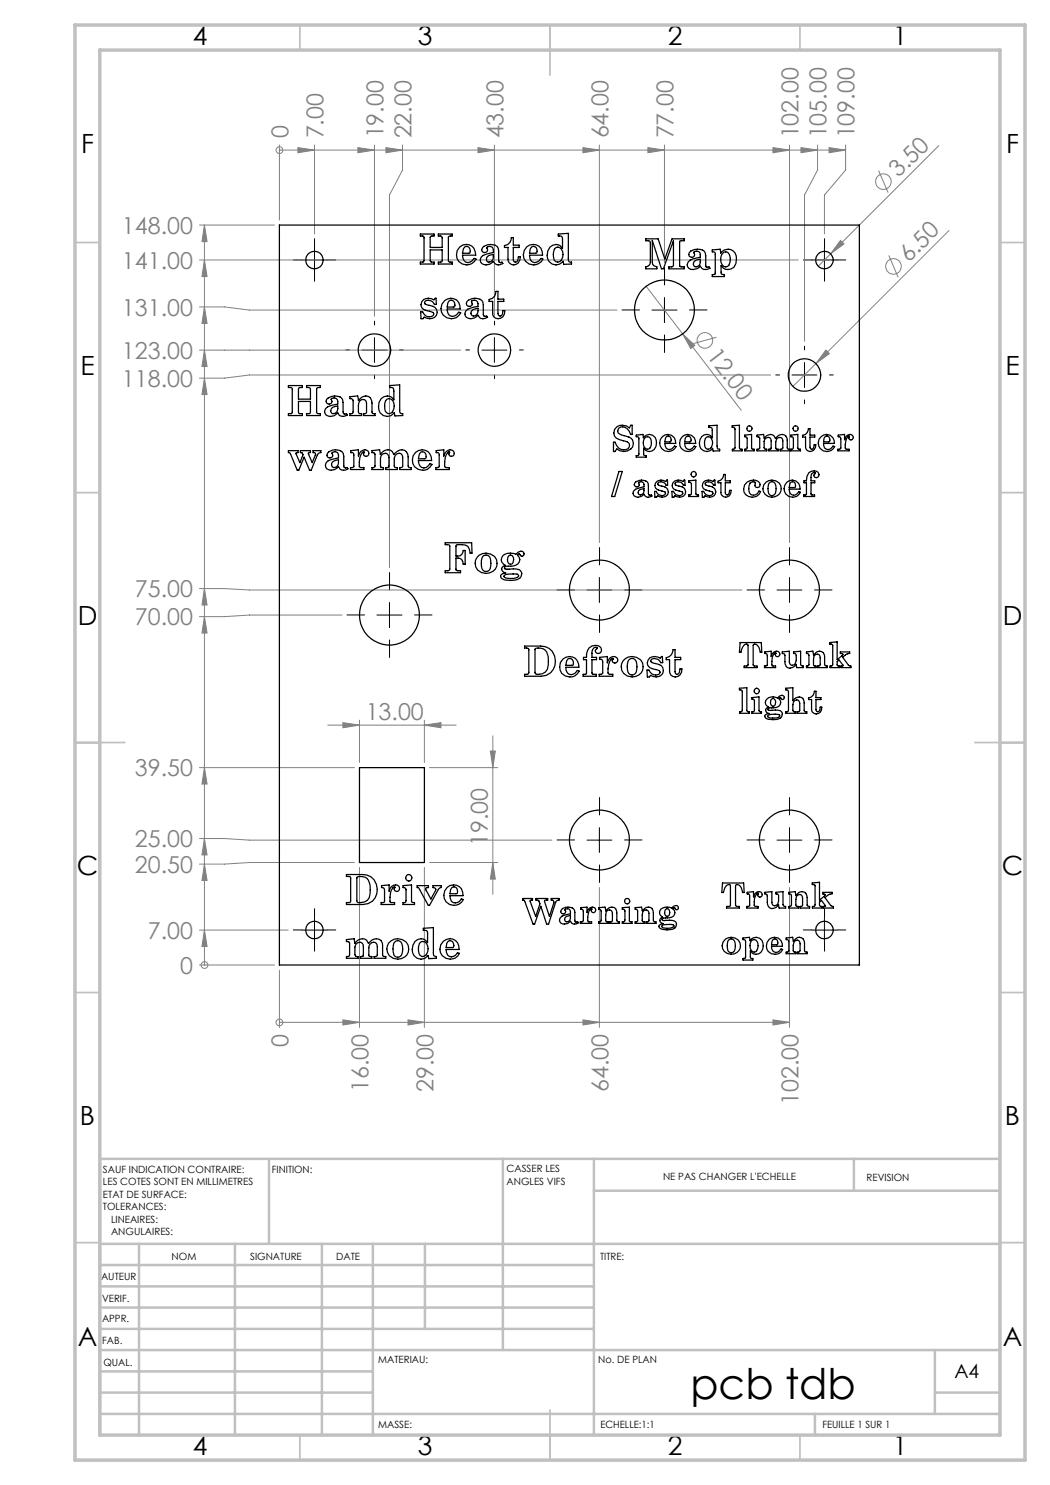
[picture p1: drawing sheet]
<svg xmlns="http://www.w3.org/2000/svg" width="210mm" height="297mm" viewBox="0 0 210 297" stroke-linecap="round" stroke-linejoin="round" font-family="sans-serif">
<g fill="none" stroke="#808080" stroke-width=".2">
<path d="M55.9 30h.1M55.9 29v15M55.9 30h113.2M59.6 29.5l3.3 .5-3.3 .5zM62.9 29v17.8M71.6 29.5l3.3 .5-3.3 .5zM74.9 29v34.2M77.2 29.5l3.3 .5-3.3 .5zM80.5 29v5l-2.6 5v74.5M95.6 29.5l3.3 .5-3.3 .5zM98.9 29v34.2M116.6 29.5l3.3 .5-3.3 .5z"/>
<path d="M119.9 29v79.5M129.6 29.5l3.3 .5-3.3 .5zM132.9 29v23.5M154.6 29.5l3.3 .5-3.3 .5zM157.9 29v79.5M160.2 29.5l3.3 .5-3.3 .5zM163.5 29v5l-2.6 5v29.3M165.8 29.5l3.3 .5-3.3 .5zM169.1 29v5l-4.2 5v7.8M175.7 34.1l1.9 4.4M187.7 29.1l-24 24.1M39.9 52h119.7"/>
<path d="M39.9 45h15M40.9 52l.5 3.3h-1zM40.9 45l.5 3.3h-1zM40.9 45v148M129.2 57.3l19 24.8M168.1 48.1l.7 .7-2.7 2zM177.8 51.1l1.8 4.4M189.8 46.1l-26.6 26.6M39.9 70h52.2M39.9 61.4h5l5 .6h73.5M40.9 75.6l.5 3.3h-1zM40.9 70l.5 3.3h-1z"/>
<path d="M40.9 61.4l.5 3.3h-1zM136.5 66.8l2.5 2.3-.9 .6zM143.3 67.4l-4.6 1.3M154.1 75h-104.2l-5 .6h-5M163.2 72.7l-4.6 4.6M165.2 70l.7 .7-2.7 2zM39.9 117.7h5l5 .3h98.5M40.9 117.7l.5 3.3h-1zM40.9 123.3l.5 3.3h-1zM68.4 123h-18.5l-5 .3h-5M39.9 153.5h31M40.9 153.5l.5 3.3h-1z"/>
<path d="M65.5 145h25.7M68.6 144.5l3.3 .5-3.3 .6zM71.9 144v8.5M84.9 145l3.3-.5v1.1zM84.9 144v8.5M85.9 153.5h13.7M98.1 150.2h1l-.5 3.3zM98.6 147.2v31.7M39.9 167.7h5l5 .3h60.5M40.9 172.8l.5 3.3h-1zM40.9 167.7l.5 3.3h-1zM70.9 172.5h-21l-5 .3h-5"/>
<path d="M71.9 173.5v32M84.9 173.5v32M85.9 172.5h13.7M98.6 172.5l.5 3.3h-1zM119.9 177.5v28M157.9 177.5v28M39.9 193h15M39.9 186h17.7M40.9 186l.5 3.3h-1zM40.9 193h.1M55.9 194v11.5M55.9 204.5h.1"/>
<path d="M55.9 204.5h102M68.6 204l3.3 .5-3.3 .5zM81.6 204l3.3 .5-3.3 .5zM116.6 204l3.3 .5-3.3 .5zM154.6 204l3.3 .5-3.3 .5z"/>
<circle cx="55.9" cy="30" r=".67"/>
<circle cx="176.7" cy="36.3" r="1.56"/>
<circle cx="178.7" cy="53.3" r="1.57"/>
<circle cx="141" cy="68.1" r="1.56"/>
<circle cx="40.9" cy="193" r=".68"/>
<circle cx="55.9" cy="204.5" r=".67"/>
</g>
<g fill="none" stroke="#000" stroke-width=".2" stroke-dasharray="30.5 1.3 1.3 1.3">
<path d="M60.4 52h-1.7M62.9 49.5v-1.8M62.9 54.5v1.7M65.4 52h1.8M132.9 57v-3.5M162.4 52h-1.7M164.9 49.5v-1.8M164.9 54.5v1.7M167.4 52h1.8M69.9 70h-.7M74.9 65v-.8M74.9 75v.7"/>
<path d="M79.9 70h.8M93.9 70h-.7M98.9 65v-.8M98.9 75v.7M103.9 70h.8M127.9 62h-3.5M132.9 67v3.5M137.9 62h3.5M155.9 75h-.7M160.9 70v-.8M160.9 80v.7M165.9 75h.8"/>
<path d="M77.9 118v-3.5M114.9 118h-3.5M119.9 113v-3.5M124.9 118h3.5M152.9 118h-3.5M157.9 113v-3.5M162.9 118h3.5M72.9 123h-3.5M77.9 128v3.5M82.9 123h3.5M119.9 123v3.5M157.9 123v3.5"/>
<path d="M114.9 168h-3.5M119.9 163v-3.5M119.9 173v3.5M124.9 168h3.5M152.9 168h-3.5M157.9 163v-3.5M157.9 173v3.5M162.9 168h3.5M60.4 186h-1.7M62.9 183.5v-1.8M62.9 188.5v1.7M65.4 186h1.8"/>
<path d="M162.4 186h-1.7M164.9 183.5v-1.8M164.9 188.5v1.7M167.4 186h1.8"/>
</g>
<g fill="none" stroke="#000" stroke-width=".2">
<path d="M60.4 52h5M62.9 49.5v5M132.9 59.5v5M162.4 52h5M164.9 49.5v5M72.4 70h5M74.9 67.5v5M96.4 70h5M98.9 67.5v5M130.4 62h5M158.4 75h5M160.9 72.5v5"/>
<path d="M117.4 118h5M119.9 115.5v5M155.4 118h5M157.9 115.5v5M75.4 123h5M77.9 120.5v5M117.4 168h5M119.9 165.5v5M155.4 168h5M157.9 165.5v5M60.4 186h5M62.9 183.5v5"/>
<path d="M162.4 186h5M164.9 183.5v5"/>
</g>
<g fill="none" stroke="#c0c0c0" stroke-width=".35">
<path d="M60 5v5M110 5v10M160 5v5M15 48.5h5M200 48.5h5M15 98.5h5M200 98.5h5M15 148.5h10M195 148.5h10M15 198.5h5M200 198.5h5M15 248.5h5"/>
<path d="M200 248.5h5M60 287v5M110 282v10M160 287v5"/>
</g>
<g fill="none" stroke="#c0c0c0" stroke-width=".5">
<path d="M53.8 231.8v17M100.6 231.8v38.2M118.8 231.8v55.2M118.8 238.2h81.2M170.8 231.8v6.4M200 231.8h-180v55.2M20 248.8h180M20 257.3h98.8M20 253h98.8M27.8 248.8v38.2M47 248.8v38.2M64.4 248.8v38.2"/>
<path d="M74.6 248.8v38.2M85 248.8v17M20 265.8h98.8M20 261.5h98.8M20 278.5h54.6M20 274.3h54.6M20 270h180M187 278.5h13M187 270v12.8M20 282.8h180M163 282.8v4.2"/>
</g>
<path d="M15 5h190v287h-190zM20 10h180v277h-180z" fill="none" stroke="#c0c0c0" stroke-width=".7"/>
<g fill="#808080">
<path d="M168.1 48.1l.7 .7-2.7 2z"/>
<path d="M165.2 70l.7 .7-2.7 2z"/>
<path d="M136.5 66.8l2.5 2.3-.9 .6z"/>
<path d="M40.9 186l.5 3.3h-1zM40.9 172.8l.5 3.3h-1zM40.9 167.7l.5 3.3h-1zM40.9 153.5l.5 3.3h-1zM40.9 123.3l.5 3.3h-1zM40.9 117.7l.5 3.3h-1zM40.9 75.6l.5 3.3h-1zM40.9 70l.5 3.3h-1zM40.9 61.4l.5 3.3h-1zM40.9 52l.5 3.3h-1zM40.9 45l.5 3.3h-1z"/>
<path d="M59.6 29.5l3.3 .5-3.3 .5zM71.6 29.5l3.3 .5-3.3 .5zM95.6 29.5l3.3 .5-3.3 .5zM129.6 29.5l3.3 .5-3.3 .5zM160.2 29.5l3.3 .5-3.3 .5zM165.8 29.5l3.3 .5-3.3 .5zM154.6 29.5l3.3 .5-3.3 .5zM116.6 29.5l3.3 .5-3.3 .5zM77.2 29.5l3.3 .5-3.3 .5zM68.6 204l3.3 .5-3.3 .5zM81.6 204l3.3 .5-3.3 .5zM116.6 204l3.3 .5-3.3 .5zM154.6 204l3.3 .5-3.3 .5z"/>
<path d="M84.9 145l3.3-.5v1.1zM68.6 144.5l3.3 .5-3.3 .6z"/>
<path d="M98.6 172.5l.5 3.3h-1zM98.1 150.2h1l-.5 3.3z"/>
</g>
<g fill="none" stroke="#000" stroke-width=".25">
<path d="M55.9 45h116v148h-116zM84.1 46.8h2.7v.4l-.7 .1-.1 .2v2h2.4v-2.1l-.2-.2h-.5v-.4h2.8v.4h-.6l-.2 .2v4.8l.2 .2h.6v.4h-2.8v-.4h.6l.1-.2v-2.2h-2.4l.1 2.2 .1 .2h.6v.4h-2.7v-.4h.6l.1-.3v-4.5a.33 .33 0 0 0-.4-.4h-.3zM84.7 59.9a2 2 0 0 1 2.1 .1l.4-.3 .1 1.2h-.4a1.25 1.25 0 0 0-1.9-.6l-.1 .2 .2 .3 .7 .3a1.39 1.39 0 0 1 1.5 .8 1.39 1.39 0 0 1-.4 1.6 2 2 0 0 1-2.1-.1l-.2 .3h-.4l-.1-1.3h.4a1.33 1.33 0 0 0 2.2 .6v-.2l-.1-.3-.7-.2a1.43 1.43 0 0 1-1.6-1.9zM92 49.4a1.9 1.9 0 0 1 2.1-.3 1.9 1.9 0 0 1 1 1.9h-2.6a1.14 1.14 0 0 0 .5 1.3 1.14 1.14 0 0 0 1.4-.1l.4-.5 .4 .1a2.07 2.07 0 0 1-3.1 .8 2.07 2.07 0 0 1-.1-3.2zM92.9 49.4a.77 .77 0 0 1 1 .2 .77 .77 0 0 1-.1 1.1h-1.3l.2-.9zM96.5 49.5a2.13 2.13 0 0 1 3.1 .1l.2 2.7 .3 .2 .3-.1 .2 .3a1.23 1.23 0 0 1-1.9-.4 1.59 1.59 0 0 1-2.6 .1 1.15 1.15 0 0 1 1.1-1.5l1.5-.4v-.5a.7 .7 0 0 0-.5-.7 .7 .7 0 0 0-.8 .3 .58 .58 0 0 1-.1 .8 .58 .58 0 0 1-.8-.1 .58 .58 0 0 1 0-.8zM97.4 51.4a1.42 1.42 0 0 1 1.3-.5 1.02 1.02 0 0 1-.2 1.1 1.02 1.02 0 0 1-1.1 .3l-.1-.4zM99.2 58.3h.4v1.5h1.2v.5h-1.2v2.4l.1 .4 .3 .1 .3-.1 .3-1h.4a1.25 1.25 0 0 1-1 1.6 1.25 1.25 0 0 1-1.5-1.1v-2.3h-.7v-.4a1.53 1.53 0 0 0 1.4-1.6zM102.3 47.5h.4v1.5h1.1v.5h-1.1v2.4l.1 .4 .5 .1 .3-.4 .1-.6h.4a1.3 1.3 0 0 1-.9 1.5 1.3 1.3 0 0 1-1.6-.7v-2.7h-.7v-.4a1.53 1.53 0 0 0 1.4-1.6zM105.3 49.4a1.89 1.89 0 0 1 2.2-.3 1.89 1.89 0 0 1 1 1.9h-2.6a1.19 1.19 0 0 0 .8 1.5 1.19 1.19 0 0 0 1.5-.8l.4 .1a2.07 2.07 0 0 1-3.1 .8 2.07 2.07 0 0 1-.2-3.2zM106.3 49.4a.78 .78 0 0 1 1 .2 .78 .78 0 0 1-.1 1.1h-1.3l.1-.9zM111.1 49.6a1.09 1.09 0 0 1 1.2 .2 1.09 1.09 0 0 1 .3 1.1 1.21 1.21 0 0 1-1.3 1.5 1.55 1.55 0 0 1-.6-2l.2-.6z"/>
<path d="M111.7 46.8l2-.1v5a.54 .54 0 0 0 0 .6 .54 .54 0 0 0 .6 .1v.4l-1.6 .1-.1-.7a1.75 1.75 0 0 1-2 .7 1.75 1.75 0 0 1-1.2-1.9 1.79 1.79 0 0 1 .7-1.7 1.79 1.79 0 0 1 1.9-.2l.5 .6v-2.1a.63 .63 0 0 0-.8-.4zM129.2 47.8h2.4l1.4 4 1.4-4h2.4v.4h-.7l-.2 .1v4.9l.3 .2h.6v.4h-3v-.4l.7-.1 .2-.2v-4.9l-2 5.6h-.4l-1.8-5.7v4.4l.3 .7 .6 .2v.4h-2.2v-.4a.95 .95 0 0 0 .9-1v-3.9l-.2-.3h-.7zM138.2 50.2a2.08 2.08 0 0 1 2.8 .3l.1 2.7 .3 .2h.4l.2 .3a1.33 1.33 0 0 1-1.9-.5 1.61 1.61 0 0 1-2.6 .1 1.22 1.22 0 0 1 1.1-1.5l1.5-.3v-.6a.68 .68 0 0 0-.5-.7 .68 .68 0 0 0-.8 .3 .58 .58 0 0 1-.1 .8 .58 .58 0 0 1-.8 0 .58 .58 0 0 1 0-.8zM138.8 52.3l.4-.2 .9-.2a1.2 1.2 0 0 1-.9 1.5 .6 .6 0 0 1-.5-.4 .6 .6 0 0 1 .1-.7zM142.5 50l1.5-.2 .1 .8a1.72 1.72 0 0 1 2.1-.7 1.72 1.72 0 0 1 1.1 2 1.69 1.69 0 0 1-1 1.9 1.69 1.69 0 0 1-2.1-.7v1.6l.2 .2h.5v.4h-2.4v-.4l.6-.2v-4l-.2-.3h-.4zM144.7 50.5l.4-.1a.92 .92 0 0 1 .9 1 1.77 1.77 0 0 1-.7 1.9l-.2 .1a1.48 1.48 0 0 1-.9-2zM57.7 77.1h2.8v.4h-.6l-.2 .3v2h2.4v-2.1l-.3-.2h-.5v-.4h2.8v.4h-.6l-.2 .2v4.8l.2 .2h.6v.4h-2.8v-.4h.6l.2-.3v-2.1h-2.4v2.2l.2 .2h.6v.4h-2.8v-.4h.6l.2-.3v-4.5a.33 .33 0 0 0-.4-.4h-.4zM65.4 79.8a2.18 2.18 0 0 1 3.1 .1l.2 2.7 .2 .2 .4-.1 .2 .3a1.23 1.23 0 0 1-1.9-.4 1.59 1.59 0 0 1-2.6 .1 1.15 1.15 0 0 1 1-1.5l1.6-.4v-.5a.7 .7 0 0 0-.5-.7 .7 .7 0 0 0-.8 .3 .58 .58 0 0 1-.2 .8 .58 .58 0 0 1-.8-.1 .58 .58 0 0 1 .1-.8zM70 79.3l1.5-.1 .2 .9a1.57 1.57 0 0 1 2.4-.5 5 5 0 0 1 .3 2.9l.1 .2h.5v.4h-2.3v-.4h.4l.2-.2v-1.8a.8 .8 0 0 0-.8-.8 .8 .8 0 0 0-.8 .8v1.8l.2 .2h.4v.4h-2.3v-.4h.4l.2-.3v-2.4l-.6-.3zM77.4 79.9a1.09 1.09 0 0 1 1.1 .2 1.09 1.09 0 0 1 .3 1.1 1.29 1.29 0 0 1-1 1.5h-.2a1.2 1.2 0 0 1-.7-1.5l.2-1.1zM77.9 77.1l2-.1v5a.53 .53 0 0 0 .1 .5 .53 .53 0 0 0 .5 .2v.4l-1.5 .1-.2-.7a1.73 1.73 0 0 1-2 .7 1.73 1.73 0 0 1-1.1-1.9 1.71 1.71 0 0 1 1-1.9 1.71 1.71 0 0 1 2.1 .6l-.1-2.1a.61 .61 0 0 0-.8-.4zM88.9 60.1a1.89 1.89 0 0 1 2.1-.2 1.89 1.89 0 0 1 1 1.9h-2.6a1.14 1.14 0 0 0 .5 1.3 1.14 1.14 0 0 0 1.4-.1l.5-.6 .3 .2a2.07 2.07 0 0 1-3.1 .7 2.07 2.07 0 0 1-.1-3.2z"/>
<path d="M89.8 60.2a.78 .78 0 0 1 1 .2 .78 .78 0 0 1 0 1h-1.4l.2-.8zM93.4 60.3a2.14 2.14 0 0 1 3.2 .1l.1 2.6 .2 .2h.4l.2 .3a1.23 1.23 0 0 1-1.9-.5 1.59 1.59 0 0 1-2.5 .2 1.16 1.16 0 0 1 1-1.6l1.5-.3v-.6a.69 .69 0 0 0-.5-.7 .69 .69 0 0 0-.8 .4 .59 .59 0 0 1-.1 .8 .59 .59 0 0 1-.9-.1 .59 .59 0 0 1 .1-.8zM94.5 62l1.1-.3a1.02 1.02 0 0 1-.2 1.1 1.02 1.02 0 0 1-1 .3 .73 .73 0 0 1 .1-1.1zM57.7 90.1h1.9v.4l-.4 .2 .8 1.8 .6-1.6-.2-.3-.3-.1v-.4h2v.4h-.3l-.1 .2 .7 1.8 .7-1.6-.1-.3-.4-.1v-.4h1.6v.4l-.5 .2-.2 .3-1.3 3h-.3l-1.1-2.6-1 2.6h-.4l-1.3-3.2-.2-.2-.2-.1zM65.8 90.3a2.08 2.08 0 0 1 2.9 .4l.1 2.6 .2 .3 .4-.1 .2 .3a1.23 1.23 0 0 1-1.9-.5 1.59 1.59 0 0 1-2.5 .2 1.16 1.16 0 0 1 1-1.6l1.5-.3v-.6a.66 .66 0 0 0-.5-.7 .66 .66 0 0 0-.8 .4 .57 .57 0 0 1-.2 .8 .57 .57 0 0 1-.7-.1 .57 .57 0 0 1 0-.8zM66.4 81.6l1.2-.4a1.02 1.02 0 0 1-.2 1.1 1.02 1.02 0 0 1-1.1 .3 .74 .74 0 0 1 .1-1zM66.4 92.5l.4-.3 .9-.2a1.07 1.07 0 0 1-1.1 1.5l-.2-.3zM70.2 90.1l1.5-.1v1.2a1.17 1.17 0 0 1 .7-1.1 1.17 1.17 0 0 1 1.3 .3 .58 .58 0 0 1-.1 .8 .58 .58 0 0 1-.7 0 .58 .58 0 0 1-.1-.8l-.1-.1a1.34 1.34 0 0 0-.7 1.2l-.1 1.8 .3 .2h.6v.4h-2.7v-.4l.7-.2v-2.3a.44 .44 0 0 0-.6-.5zM74.4 90.1l1.5-.1 .2 .9a1.64 1.64 0 0 1 2.3-.6l.4 .6a1.66 1.66 0 0 1 2.5-.6 4.6 4.6 0 0 1 .3 3l.6 .2v.4h-2.3v-.4l.6-.2v-1.8a.75 .75 0 0 0-.7-.8 1.06 1.06 0 0 0-1 1.1l.1 1.5 .6 .2v.4h-2.3v-.4l.5-.1 .1-.2v-1.7a.85 .85 0 0 0-.9-.8 .85 .85 0 0 0-.8 .9v1.5a.4 .4 0 0 0 .2 .4 .4 .4 0 0 0 .4 0v.4h-2.3v-.4l.6-.2v-2.5l-.1-.2-.5-.1zM83.1 90.4a1.92 1.92 0 0 1 2.2-.2 1.92 1.92 0 0 1 1 1.9h-2.6a1.14 1.14 0 0 0 .5 1.3 1.14 1.14 0 0 0 1.3-.1l.5-.6 .4 .2a2.07 2.07 0 0 1-3.1 .8 2.07 2.07 0 0 1-.2-3.3zM84.1 90.5a.76 .76 0 0 1 1 .2 .76 .76 0 0 1-.2 1.1h-1.2l.2-.9zM87.2 90.1l1.6-.1v1.2a1.17 1.17 0 0 1 .7-1.1 1.17 1.17 0 0 1 1.3 .3 .58 .58 0 0 1-.1 .8 .58 .58 0 0 1-.8 0 .58 .58 0 0 1 0-.8l-.1-.1a1.34 1.34 0 0 0-.8 1.2l-.1 1.8 .4 .2h.6v.4h-2.7v-.4l.6-.2v-2.3a.44 .44 0 0 0-.6-.5z"/>
<path d="M123.4 85.3a2.14 2.14 0 0 1 2.5 .3l.3-.5h.2v1.8h-.3a1.55 1.55 0 0 0-2.3-1.3 .83 .83 0 0 0-.2 .9 .83 .83 0 0 0 .8 .5l.4 .1a2.67 2.67 0 0 1 1.7 .9 1.77 1.77 0 0 1-.5 2 1.77 1.77 0 0 1-2.1 .1l-.5-.3-.4 .5h-.3v-1.9h.3a1.64 1.64 0 0 0 1.1 1.5 1.64 1.64 0 0 0 1.7-.5 .98 .98 0 0 0-1.1-1.2l-.8-.3a1.42 1.42 0 0 1-1.1-1.1 1.42 1.42 0 0 1 .6-1.5zM123.8 94.3h.7l-1.6 5h-.6zM127 96.6a1.79 1.79 0 0 1 2.6 0l.1 2.2 .3 .3 .2-.1 .2 .2a1.01 1.01 0 0 1-1.6-.4 1.21 1.21 0 0 1-1.2 .6 1.21 1.21 0 0 1-1-.7 1.05 1.05 0 0 1 1-1l1.2-.3a.75 .75 0 0 0-.4-1h-.4l-.3 .2a.5 .5 0 0 1 0 .7 .5 .5 0 0 1-.7 0 .5 .5 0 0 1 0-.7zM127.2 87l1.4-.1 .1 .7a1.45 1.45 0 0 1 1.7-.6 1.45 1.45 0 0 1 .9 1.6 1.42 1.42 0 0 1-.8 1.6 1.42 1.42 0 0 1-1.8-.6v1.3l.2 .2h.4v.3h-2.1v-.3h.4l.2-.3v-3.2l-.6-.3zM127.9 98l.9-.3a.84 .84 0 0 1-.1 .9 .84 .84 0 0 1-.9 .3l-.2-.4zM129.1 87.5l.2-.1a.76 .76 0 0 1 .9 .8 1.49 1.49 0 0 1-.5 1.6h-.2a1.42 1.42 0 0 1-.4-2.3zM131.4 96.2a1.58 1.58 0 0 1 1.7 .1l.4-.3v1h-.3a1.02 1.02 0 0 0-1.6-.4v.2a1.97 1.97 0 0 0 1.4 .6 1.07 1.07 0 0 1 .6 1.3 1.07 1.07 0 0 1-1.2 .7l-.9-.2-.2 .2h-.3l-.1-1.1h.3a1.02 1.02 0 0 0 .8 .8 1.02 1.02 0 0 0 1.1-.4l-.1-.3-1-.3a1.02 1.02 0 0 1-1-.7 1.02 1.02 0 0 1 .4-1.2zM132.5 87.3a1.58 1.58 0 0 1 1.8-.2 1.58 1.58 0 0 1 .8 1.6h-2.1a1.01 1.01 0 0 0 .7 1.2 1.01 1.01 0 0 0 1.2-.7l.3 .1a1.73 1.73 0 0 1-2.6 .7 1.73 1.73 0 0 1-.1-2.7zM133.3 87.3a.62 .62 0 0 1 .8 .2 .62 .62 0 0 1-.1 .9h-1zM134.9 96.2a1.58 1.58 0 0 1 1.7 .1l.3-.3 .1 1h-.3a1.02 1.02 0 0 0-1.6-.4l-.1 .2a1.97 1.97 0 0 0 1.5 .6 1.07 1.07 0 0 1 .6 1.3 1.07 1.07 0 0 1-1.2 .7l-.9-.2-.2 .2h-.4v-1.1h.3a1.02 1.02 0 0 0 .8 .8 1.02 1.02 0 0 0 1.1-.4l-.1-.3-1-.3a1.02 1.02 0 0 1-1-.7 1.02 1.02 0 0 1 .4-1.2zM136.5 87.3a1.58 1.58 0 0 1 1.8-.2 1.58 1.58 0 0 1 .8 1.6h-2.2a.99 .99 0 0 0 .7 1.2 .99 .99 0 0 0 1.3-.7l.3 .1a1.71 1.71 0 0 1-2.6 .7 1.71 1.71 0 0 1-.1-2.7zM137.3 87.3a.62 .62 0 0 1 .8 .2 .62 .62 0 0 1-.1 .9h-1.1l.2-.8z"/>
<path d="M137.8 96.2l1.4-.2v2.7l.1 .3h.4v.3h-1.9v-.3l.5-.1v-.3v-1.8l-.2-.2-.3-.1zM140.9 96.2a1.64 1.64 0 0 1 1.7 .1l.4-.3v1h-.3a1.02 1.02 0 0 0-1.6-.4l-.1 .2a1.97 1.97 0 0 0 1.5 .6 1.07 1.07 0 0 1 .6 1.3 1.07 1.07 0 0 1-1.2 .7l-.9-.2-.2 .2h-.3l-.1-1.1h.3a1.02 1.02 0 0 0 .8 .8 1.02 1.02 0 0 0 1.1-.4l-.1-.3-1-.3a1.03 1.03 0 0 1-1-.7 1.03 1.03 0 0 1 .4-1.2zM141.3 87.5a.9 .9 0 0 1 1 .1 .9 .9 0 0 1 .2 .9 1.02 1.02 0 0 1-1 1.3 1.65 1.65 0 0 1-.2-2.3zM141.7 85.2l1.7-.1v4.1l.1 .5 .4 .1v.4h-1.3l-.1-.5a1.45 1.45 0 0 1-1.7 .5 1.45 1.45 0 0 1-.9-1.5 1.43 1.43 0 0 1 .8-1.7 1.43 1.43 0 0 1 1.8 .6v-1.8l-.2-.2-.6-.1zM144.7 94.9h.4v1.3h.9v.4h-.9v2.1l.4 .3 .2-.1 .2-.8h.3a1.05 1.05 0 0 1-.8 1.3 1.05 1.05 0 0 1-1.2-.9v-1.9h-.6v-.4a1.37 1.37 0 0 0 1.1-1.3zM146.4 85.2l1.5-.1v4.5l.1 .2h.4v.4h-1.9v-.4h.4l.1-.2v-3.8l-.1-.3h-.5zM148.9 87l1.4-.1v2.7l.2 .2h.3v.4h-1.9v-.4l.5-.1v-.2v-1.8l-.1-.3-.4-.1zM149.4 96.4a1.57 1.57 0 0 1 2.6 .5 .53 .53 0 0 1-.7 .6 .53 .53 0 0 1-.2-.9l-.1-.2a.77 .77 0 0 0-1 .2 1.89 1.89 0 0 0 .2 2.4 1.19 1.19 0 0 0 1.6-.8l.3 .1a1.72 1.72 0 0 1-2.6 .9 1.72 1.72 0 0 1-.1-2.8zM151.4 87l1.3-.1 .1 .8a1.2 1.2 0 0 1 1.2-.8 1.2 1.2 0 0 1 1.1 .8 1.21 1.21 0 0 1 1.3-.8 1.21 1.21 0 0 1 1 1.1v1.6l.3 .2h.3v.4h-2v-.4h.5l.1-.2v-1.4a.57 .57 0 0 0-.6-.7l-.4 .1a2.37 2.37 0 0 0-.4 2.1l.4 .1v.4h-1.9v-.4l.5-.1v-1.5a.71 .71 0 0 0-.7-.7 .71 .71 0 0 0-.7 .8l.1 1.3 .5 .2v.4h-2v-.4l.5-.1v-2.1l-.2-.2-.3-.1zM153.2 96.4a1.77 1.77 0 0 1 2.6 .2 1.77 1.77 0 0 1-.3 2.5 1.76 1.76 0 0 1-2.5-.2 1.76 1.76 0 0 1 .2-2.5zM153.8 96.7a.71 .71 0 0 1 .7-.4 .71 .71 0 0 1 .6 .5l.1 1a1.01 1.01 0 0 1-1 1.3 2.06 2.06 0 0 1-.4-2.4zM157.4 96.4a1.58 1.58 0 0 1 1.8-.2 1.58 1.58 0 0 1 .8 1.6h-2.2a1.01 1.01 0 0 0 .7 1.2 1.01 1.01 0 0 0 1.3-.6l.3 .1a1.73 1.73 0 0 1-2.6 .6 1.73 1.73 0 0 1-.1-2.7z"/>
<path d="M158.2 96.5a.66 .66 0 0 1 .8 .1 .66 .66 0 0 1 0 .9h-1.2zM158.2 87l1.4-.1v2.7l.1 .2h.4v.4h-1.9v-.4l.4-.1 .1-.2-.1-2-.4-.2zM161.7 85.7h.3v1.3h.9v.4h-.9l.1 2.3 .2 .1 .3-.1 .2-.8h.4a1.08 1.08 0 0 1-.7 1.3 1.08 1.08 0 0 1-1.4-.5v-2.3h-.6v-.3a1.3 1.3 0 0 0 1.2-1.4zM161.7 94.6a1.15 1.15 0 0 1 1.2-.5 1.15 1.15 0 0 1 .9 .8 .52 .52 0 0 1-.4 .7 .52 .52 0 0 1-.6-.4 .52 .52 0 0 1 .3-.6 .68 .68 0 0 0-.8 .1 .68 .68 0 0 0-.1 .8v.7h.7v.4h-.7v2.2l.1 .2h.6v.3h-2.2v-.3h.4l.2-.2v-2.2h-.5v-.4h.5l.1-.9zM164.3 87.3a1.56 1.56 0 0 1 1.8-.2 1.56 1.56 0 0 1 .8 1.6h-2.2a.99 .99 0 0 0 .7 1.2 .99 .99 0 0 0 1.2-.7l.3 .1a1.72 1.72 0 0 1-2.6 .7 1.72 1.72 0 0 1 0-2.7zM165 87.3a.61 .61 0 0 1 .9 .2 .61 .61 0 0 1-.2 .9h-1l.1-.8zM167.6 87l1.3-.1v1a.96 .96 0 0 1 .6-.9 .96 .96 0 0 1 1.1 .3 .47 .47 0 0 1-.1 .6 .47 .47 0 0 1-.6 0 .47 .47 0 0 1 0-.7h-.1a2.35 2.35 0 0 0-.6 2.6h.6v.4h-2.2v-.4h.5l.1-.2-.1-2-.1-.2-.4-.1zM89 108.5h5.3l.1 2.1h-.4a1.53 1.53 0 0 0-1.5-1.7h-1.1l-.2 .2v2.1a1.13 1.13 0 0 0 1.4-1.1h.4v2.8h-.4a1.13 1.13 0 0 0-1.4-1.3v2.3l.4 .3h.5v.3h-3.1v-.3l.7-.1 .3-.3v-4.5l-.2-.3-.8-.1zM95.8 111.1a2.22 2.22 0 0 1 2.6-.2 2.22 2.22 0 0 1 .9 2.4 2.24 2.24 0 0 1-2.3 1.4 2.24 2.24 0 0 1-2-2l.1-.7zM96.7 111.2l.2-.1a.94 .94 0 0 1 1.2 1l.1 .6a1.37 1.37 0 0 1-.7 1.6 .95 .95 0 0 1-1.2-1.1v-.6a1.75 1.75 0 0 1 .4-1.4zM100.6 111.1a2.52 2.52 0 0 1 2.6-.3l.5-.4 .5-.2a.49 .49 0 0 1 .7 .6 .49 .49 0 0 1-.8 .3l-.3-.3-.3 .3a1.23 1.23 0 0 1 .3 1.3 1.23 1.23 0 0 1-1.1 .8h-.6a1.06 1.06 0 0 0-1.2 .4v.1l.3 .1h1.5a1.41 1.41 0 0 1 1.6 .7 1.27 1.27 0 0 1-1.4 1.5h-2l-.5-.3a.56 .56 0 0 1-.2-.8l.9-.3a.75 .75 0 0 1-.7-.5 .75 .75 0 0 1 .2-.8l.4-.2a1.2 1.2 0 0 1-.4-2zM100.8 115.1l.3-.2 1.5-.1a.88 .88 0 0 1 1.1 .2v.2a2.64 2.64 0 0 1-2.8 .2z"/>
<path d="M101.9 111.1a.68 .68 0 0 1 .7 .1 .68 .68 0 0 1 .1 .7l-.1 .6a.52 .52 0 0 1-.4 .4 .52 .52 0 0 1-.5-.3 1.26 1.26 0 0 1 .2-1.5zM104.9 129.2h3.2a3 3 0 0 1 3 3 3 3 0 0 1-2.9 3.1h-3.3v-.4l.7-.1 .2-.2v-4.7l-.2-.2-.7-.1zM107.1 129.7l.1-.1a1.84 1.84 0 0 1 2.4 1.7 3.9 3.9 0 0 1-.5 3.1 2.33 2.33 0 0 1-2 .4l-.1-5zM112.6 131.8a1.91 1.91 0 0 1 2.2-.3 1.91 1.91 0 0 1 1 2h-2.6a1.19 1.19 0 0 0 .8 1.4 1.19 1.19 0 0 0 1.5-.8l.4 .1a2.07 2.07 0 0 1-3.2 .8 2.07 2.07 0 0 1-.1-3.2zM113.6 131.8a.77 .77 0 0 1 1 .2 .77 .77 0 0 1-.1 1.1h-1.3l.1-.9zM117.8 129.6a1.38 1.38 0 0 1 1.4-.6 1.38 1.38 0 0 1 1.1 1 .63 .63 0 0 1-.4 .7 .63 .63 0 0 1-.8-.3 .63 .63 0 0 1 .4-.8l-.2-.1a.9 .9 0 0 0-.9 1.2v.8h.9v.4h-.9v2.8l.2 .2h.6v.4h-2.6v-.4l.7-.2v-2.8h-.6v-.4h.6a2.76 2.76 0 0 1 .5-1.9zM119.9 131.5l1.6-.2v1.3a1.17 1.17 0 0 1 .7-1.2 1.17 1.17 0 0 1 1.3 .4 .54 .54 0 0 1-.4 .8 .54 .54 0 0 1-.5-.7l-.1-.2a1.19 1.19 0 0 0-.8 1.2l-.1 1.8 .3 .2h.7v.4h-2.8v-.4l.5-.1 .2-.2v-2.5a.41 .41 0 0 0-.6-.2zM124.6 132.2a2.22 2.22 0 0 1 2.7-.7 2.22 2.22 0 0 1 1.3 2.5 2.18 2.18 0 0 1-3 1.3 2.18 2.18 0 0 1-1-3.1zM125.7 132a.86 .86 0 0 1 .9-.3 .86 .86 0 0 1 .6 .6l.2 .5a2.31 2.31 0 0 1-.5 2 .83 .83 0 0 1-1.3-.4l-.2-1.1zM130 131.5a2 2 0 0 1 2 .1l.3-.3h.2v1.2h-.3a1.25 1.25 0 0 0-2-.6l-.1 .3a2.37 2.37 0 0 0 1.8 .7 1.29 1.29 0 0 1 .7 1.5 1.29 1.29 0 0 1-1.4 1l-1.1-.3-.2 .3h-.4l-.1-1.4h.4a1.33 1.33 0 0 0 2.1 .7l.1-.4-.8-.4a1.43 1.43 0 0 1-1.6-1.9zM134.6 129.9h.4v1.6h1.1v.4h-1.1v2.4a.43 .43 0 0 0 .2 .5 .43 .43 0 0 0 .5-.1l.3-.9h.4a1.26 1.26 0 0 1-1 1.6 1.26 1.26 0 0 1-1.5-1.1v-2.4h-.7v-.4a1.61 1.61 0 0 0 1.4-1.6zM147.9 137.7l1.5-.2v4.6l.1 .2h.4v.4h-1.9v-.4h.3l.1-.2v-3.9l-.5-.2z"/>
<path d="M148 128.5h4.3l.1 2h-.4a1.56 1.56 0 0 0-1.1-1.7l-.3 .3v3.9l.3 .2h.5v.3h-2.6v-.3h.6l.2-.2v-4l-.3-.2a1.16 1.16 0 0 0-1 1.1l-.1 .6h-.3zM150.4 139.5l1.4-.1v2.7l.1 .2h.4v.4h-1.9v-.4l.4-.1 .1-.2v-2l-.5-.2zM153 130.4l1.2-.2v1.1a.96 .96 0 0 1 .6-1 .96 .96 0 0 1 1.1 .3 .48 .48 0 0 1-.4 .8 .48 .48 0 0 1-.3-.8h-.1a1.08 1.08 0 0 0-.7 .9 2.23 2.23 0 0 0 0 1.7h.7v.3h-2.2v-.3l.6-.1v-2.2l-.5-.2zM153.4 139.8a1.86 1.86 0 0 1 2.1-.2l.4-.4 .5-.1a.41 .41 0 0 1 .5 .4 .41 .41 0 0 1-.6 .3l-.2-.3-.3 .2a1.03 1.03 0 0 1 .3 1.2 1.03 1.03 0 0 1-1 .6l-1.4 .1-.1 .2 .1 .2 .4 .1a2.09 2.09 0 0 1 2.4 .5 1.1 1.1 0 0 1-1.2 1.3h-1.7l-.4-.3a.45 .45 0 0 1-.2-.4 .45 .45 0 0 1 .3-.4l.5-.1a.63 .63 0 0 1-.6-.4 .63 .63 0 0 1 .2-.7l.3-.2a.96 .96 0 0 1-.3-1.6zM154.3 139.9a.4 .4 0 0 1 .7 0 1.04 1.04 0 0 1-.2 1.3 .58 .58 0 0 1-.7-.7zM156.5 130.4l1.4-.2v2.2a.6 .6 0 0 0 .6 .7l.3-.1a2.05 2.05 0 0 0 .3-2.2l-.4-.1v-.3l1.4-.2v2.6l.2 .3 .4 .1v.3h-1.4l-.1-.6a1.17 1.17 0 0 1-1.1 .7 1.17 1.17 0 0 1-1.1-.8v-1.9l-.5-.2zM157.1 137.7l1.5-.2v2.6a1.17 1.17 0 0 1 1.3-.7 1.17 1.17 0 0 1 .9 1.2v1.5l.2 .2h.4v.4h-2v-.4h.4l.1-.2v-1.5a.6 .6 0 0 0-.6-.6l-.3 .1a2.14 2.14 0 0 0-.3 2.2h.4v.4h-1.9v-.4h.4l.1-.3v-3.7l-.1-.3h-.5zM161.3 130.4l1.3-.2 .1 .8 .6-.6a1.04 1.04 0 0 1 1.2 0 1.04 1.04 0 0 1 .4 1l.1 1.6 .5 .2v.3h-2v-.3l.5-.2v-1.5a.64 .64 0 0 0-.4-.7 .64 .64 0 0 0-.8 .4 2.84 2.84 0 0 0 0 1.9l.4 .1v.3h-1.9v-.3h.3l.2-.2v-1.9l-.2-.3-.3-.1zM162.9 138.3h.3v1.2h1v.4h-1l.1 2.3 .2 .1 .3-.1 .2-.8h.4a1.05 1.05 0 0 1-.8 1.4 1.05 1.05 0 0 1-1.3-1v-1.9h-.6v-.3a1.36 1.36 0 0 0 1.2-1.3zM165.9 128.5l1.5-.1v3.5l1.2-1-.5-.2v-.3h1.8v.3l-.7 .2-.7 .5 1.2 1.6 .5 .2v.3h-2v-.3h.3l.1-.1-.8-1.1-.4 .3v.6l.1 .3h.5v.3h-2v-.3h.4l.1-.3v-3.8l-.2-.3h-.4zM71.9 153.5h13v19h-13zM153.6 143.1a3.4 3.4 0 0 1 2.3-.1v.3a2.87 2.87 0 0 1-2.3 .1z"/>
<path d="M69.3 174.9h3.2a3 3 0 0 1 3 3 3 3 0 0 1-2.9 3h-3.3v-.4h.7l.1-.2v-4.8l-.1-.2h-.7zM71.4 175.4a1.94 1.94 0 0 1 2.6 1.6 4 4 0 0 1-.6 3.1 2.45 2.45 0 0 1-1.9 .3l-.1-.2zM76.3 177.1l1.5-.1v1.3a1.16 1.16 0 0 1 .8-1.2 1.16 1.16 0 0 1 1.3 .3 .54 .54 0 0 1-.4 .9 .54 .54 0 0 1-.6-.7v-.2a1.34 1.34 0 0 0-.8 1.1l-.1 1.9 .2 .1h.7v.4h-2.7v-.4h.5l.2-.2v-2.3a.47 .47 0 0 0-.6-.5zM80.6 177.1l1.7-.1v3.3l.1 .2h.5v.4h-2.3v-.4h.4l.2-.4v-2.2l-.1-.3-.5-.1zM83.4 177.1h2.3v.4h-.4l-.2 .2 1.1 2.1 1-1.9-.2-.3-.4-.1v-.4h1.6v.4l-.4 .2-1.9 3.4h-.2l-2-3.5-.3-.1zM89.4 177.5a1.89 1.89 0 0 1 2.2-.3 1.89 1.89 0 0 1 1 1.9h-2.6a1.19 1.19 0 0 0 .8 1.5 1.19 1.19 0 0 0 1.5-.8l.4 .1a2.07 2.07 0 0 1-3.1 .8 2.07 2.07 0 0 1-.2-3.2zM90.4 177.5a.78 .78 0 0 1 1 .2 .78 .78 0 0 1-.1 1h-1.3l.1-.8zM104.5 179.7h2v.3l-.4 .1-.1 .2 1.1 3 .9-2.5-.2-.6-.6-.2v-.3h2.3v.3h-.5l-.1 .3 1 3 .9-2.8-.2-.4-.4-.1v-.3h1.6v.3a.65 .65 0 0 0-.7 .5l-1.4 4.3h-.4l-1.1-3.5-1.3 3.5h-.3l-1.7-4.6-.4-.2zM144.5 176.6h4.2l.1 1.9h-.3a1.56 1.56 0 0 0-1.1-1.6l-.3 .3v3.8l.1 .3h.7v.3h-2.6v-.3h.5l.3-.2v-4l-.3-.2a1.1 1.1 0 0 0-1 1.1l-.1 .5h-.3zM149.4 178.5l1.3-.2v1.1a.96 .96 0 0 1 .6-1 .96 .96 0 0 1 1.1 .3 .47 .47 0 0 1-.1 .6 .47 .47 0 0 1-.6 0 .47 .47 0 0 1 0-.6l-.1-.1a1.08 1.08 0 0 0-.7 1l-.1 1.5 .8 .2v.3h-2.2v-.3l.5-.2v-2.1l-.2-.2h-.3zM153 178.5l1.4-.2v2.2a.56 .56 0 0 0 .5 .6l.4-.1a2.05 2.05 0 0 0 .3-2.1l-.4-.1v-.3l1.4-.2v2.6l.1 .3 .4 .1v.3h-1.3l-.1-.6a1.17 1.17 0 0 1-1.1 .7 1.17 1.17 0 0 1-1.1-.9l-.1-1.8-.4-.2zM157.8 178.5l1.2-.2 .2 .8 .6-.6a1.06 1.06 0 0 1 1.1 0 1.06 1.06 0 0 1 .5 1v1.6l.5 .2v.3h-1.9v-.3l.5-.2v-1.5a.64 .64 0 0 0-.5-.7 .64 .64 0 0 0-.7 .4 2.84 2.84 0 0 0-.1 1.9l.5 .1v.3h-1.9v-.3h.3l.2-.3v-2l-.5-.2z"/>
<path d="M162.5 176.6l1.4-.1v3.5l1.2-1-.2-.2h-.3v-.3h1.8v.3l-.7 .2-.7 .5 1.2 1.6 .5 .2v.3h-2v-.3l.4-.2-.8-1-.4 .3v.6l.1 .2 .4 .1v.3h-1.9v-.3h.4l.1-.4v-3.7l-.2-.3h-.3zM69.3 187.9l1.5-.2 .2 1a1.64 1.64 0 0 1 2.3-.6l.4 .6a1.71 1.71 0 0 1 2.5-.6 5.6 5.6 0 0 1 .4 3v.1l.6 .1v.4h-2.4v-.4h.4l.2-.2 .1-1.8a.78 .78 0 0 0-.6-.8 .78 .78 0 0 0-.9 .4l-.2 .6v1.6l.6 .2v.4h-2.3v-.4l.5-.1 .1-.1v-1.8a.85 .85 0 0 0-1-.9 .85 .85 0 0 0-.7 1v1.7l.2 .2h.4v.4h-2.3v-.4l.5-.1 .1-.2v-2.3l-.1-.3-.5-.1zM77.7 188.6a2.21 2.21 0 0 1 2.7-.7 2.21 2.21 0 0 1 1.3 2.5 2.18 2.18 0 0 1-3 1.3 2.18 2.18 0 0 1-1-3.1zM78.9 188.5a.83 .83 0 0 1 .8-.4 .83 .83 0 0 1 .7 .6 2.45 2.45 0 0 1-.4 2.6 .82 .82 0 0 1-1.3-.5l-.1-1zM84.1 188.4a.9 .9 0 0 1 1.2 .3 1.68 1.68 0 0 1-.7 2.6h-.3a2.06 2.06 0 0 1-.2-2.9zM84.7 185.7l2-.2v5a.56 .56 0 0 0 .6 .8v.4h-1.5l-.2-.6a1.75 1.75 0 0 1-2 .6 1.75 1.75 0 0 1-1.2-1.8 1.85 1.85 0 0 1 2.3-2.1l.8 .7v-2.1a.71 .71 0 0 0-.8-.3zM88.7 188.2a1.87 1.87 0 0 1 2.2-.3 1.87 1.87 0 0 1 .9 2h-2.6a1.19 1.19 0 0 0 .9 1.4 1.19 1.19 0 0 0 1.4-.8l.4 .2a2.06 2.06 0 0 1-3.1 .7 2.06 2.06 0 0 1-.1-3.2zM89.6 188.3a.78 .78 0 0 1 1 .2 .78 .78 0 0 1 0 1h-1.4l.2-.8zM112.5 181.7a1.78 1.78 0 0 1 2.4 .3l.1 2.3 .1 .1h.4l.2 .2a1.03 1.03 0 0 1-1.6-.3 1.35 1.35 0 0 1-2.1 .1 .97 .97 0 0 1 .9-1.3l1.2-.3a.82 .82 0 0 0-.4-1.1l-.7 .2a.5 .5 0 0 1 0 .7 .5 .5 0 0 1-.7 .1 .5 .5 0 0 1 0-.7zM113 183.5l.3-.2 .8-.2a.84 .84 0 0 1-.1 .9 .84 .84 0 0 1-.9 .3l-.2-.4zM116.1 181.5l1.3-.1v1.1a.98 .98 0 0 1 .6-1 .98 .98 0 0 1 1.1 .3 .48 .48 0 0 1-.1 .6 .48 .48 0 0 1-.6 0 .48 .48 0 0 1 0-.7h-.1a1.01 1.01 0 0 0-.6 1l-.1 1.6 .7 .1v.3h-2.2v-.3h.4l.2-.3-.1-2-.5-.2zM119.7 181.5l1.3-.1 .1 .8a1.41 1.41 0 0 1 1.7-.7l.3 .2a5 5 0 0 1 .3 2.5l.1 .1 .4 .1v.3h-1.9v-.3h.3l.2-.2v-1.5a.64 .64 0 0 0-.5-.7 .64 .64 0 0 0-.8 .4 2.84 2.84 0 0 0 0 1.9l.4 .1v.3h-1.9v-.3h.4l.1-.3v-1.9l-.1-.3h-.4z"/>
<path d="M124.5 181.5l1.4-.1v2.7l.1 .2 .4 .1v.3h-1.9v-.3h.3l.2-.4v-1.8l-.2-.3h-.3zM127 181.5l1.3-.1 .1 .8a1.41 1.41 0 0 1 1.7-.7l.3 .2a5 5 0 0 1 .3 2.5l.5 .2v.3h-1.9v-.3h.3l.2-.2v-1.5a.64 .64 0 0 0-.5-.7 .64 .64 0 0 0-.7 .4 2.84 2.84 0 0 0-.1 1.9l.4 .1v.3h-1.9v-.3h.4l.1-.3v-1.9l-.1-.3h-.4zM132.2 181.8a2.14 2.14 0 0 1 2.1-.2l.5-.4 .4-.1a.4 .4 0 0 1 .5 .5 .4 .4 0 0 1-.6 .3l-.2-.4-.3 .3a.99 .99 0 0 1 .3 1.1 .99 .99 0 0 1-1 .6l-1.3 .2-.2 .3 .3 .1a3.6 3.6 0 0 1 2.5 .3 1.03 1.03 0 0 1-1.1 1.5 1.94 1.94 0 0 1-2.3-.6l.1-.3 .7-.3a.62 .62 0 0 1-.6-.4 .62 .62 0 0 1 .2-.7l.3-.2a1 1 0 0 1-.3-1.6zM132.4 185.1l1.5-.2a.76 .76 0 0 1 .9 .2v.1a2.05 2.05 0 0 1-2.4 .2zM133.1 181.9a.42 .42 0 0 1 .7 .1 .8 .8 0 0 1-.3 1.3 .83 .83 0 0 1-.4-1.4zM145.1 187.8a1.79 1.79 0 0 1 2.4 0 1.79 1.79 0 0 1 .3 2.3 1.82 1.82 0 0 1-2.4 .6 1.82 1.82 0 0 1-.8-2.3zM145.7 188.1a.71 .71 0 0 1 .7-.3 .71 .71 0 0 1 .5 .5l.2 .9a.97 .97 0 0 1-1.1 1.3 1.4 1.4 0 0 1-.5-1.8zM148.6 187.6l1.3-.1 .1 .6a1.45 1.45 0 0 1 1.7-.5 1.45 1.45 0 0 1 .9 1.6 1.41 1.41 0 0 1-.8 1.6 1.41 1.41 0 0 1-1.7-.6v1.3l.1 .2h.4v.3h-2v-.3l.4-.1 .1-.2v-3.1l-.1-.3-.4-.1zM150.4 188l.4-.1a1.41 1.41 0 0 1 .2 2.5h-.2a1.44 1.44 0 0 1-.4-2.4zM153.8 187.9a1.59 1.59 0 0 1 1.9-.3 1.59 1.59 0 0 1 .8 1.7h-2.2a.99 .99 0 0 0 .7 1.2 .99 .99 0 0 0 1.2-.7l.3 .1a1.73 1.73 0 0 1-2.6 .6 1.73 1.73 0 0 1-.1-2.6zM154.6 187.9a.62 .62 0 0 1 .9 .2 .62 .62 0 0 1-.2 .8h-1l.1-.7zM157.2 187.6l1.3-.1 .1 .7 .7-.6a1.05 1.05 0 0 1 1.1 0 1.05 1.05 0 0 1 .5 1.1v1.5l.5 .2v.3h-1.9v-.3h.3l.2-.3v-1.3a.64 .64 0 0 0-.5-.7 .64 .64 0 0 0-.7 .4 2.03 2.03 0 0 0 0 1.9h.4v.3h-2v-.3h.4l.2-.2-.1-2.1-.5-.2z"/>
<circle cx="62.9" cy="52" r="1.74"/>
<circle cx="164.9" cy="52" r="1.76"/>
<circle cx="74.9" cy="70" r="3.2"/>
<circle cx="98.9" cy="70" r="3.2"/>
<circle cx="132.9" cy="62" r="6"/>
<circle cx="160.9" cy="75" r="3.2"/>
<circle cx="138.7" cy="94.8" r=".53"/>
<circle cx="149.9" cy="85.7" r=".53"/>
<circle cx="159.1" cy="85.7" r=".53"/>
<circle cx="119.9" cy="118" r="6"/>
<circle cx="157.9" cy="118" r="6"/>
<circle cx="77.9" cy="123" r="6"/>
<circle cx="151.4" cy="138.2" r=".52"/>
<circle cx="81.8" cy="175.6" r=".63"/>
<circle cx="119.9" cy="168" r="6"/>
<circle cx="157.9" cy="168" r="6"/>
<circle cx="62.9" cy="186" r="1.74"/>
<circle cx="125.4" cy="180.2" r=".53"/>
<circle cx="164.9" cy="186" r="1.76"/>
</g>
<text font-size="8.5" x="138.1" y="279.7">pcb tdb</text>
<g font-size="5.3">
<text x="38.5" y="8.9">4</text>
<text x="83.5" y="8.9">3</text>
<text x="133.6" y="8.9">2</text>
<text x="178.6" y="8.9">1</text>
<text x="16.2" y="30.7">F</text>
<text x="201.2" y="30.7">F</text>
<text x="16.1" y="74.9">E</text>
<text x="201.1" y="74.9">E</text>
<text x="15.5" y="124.9">D</text>
<text x="200.5" y="124.9">D</text>
<text x="15.4" y="174.9">C</text>
<text x="200.4" y="174.9">C</text>
<text x="16" y="224.9">B</text>
<text x="201" y="224.9">B</text>
<text x="15.5" y="269.2">A</text>
<text x="200.5" y="269.2">A</text>
<text x="38.5" y="290.9">4</text>
<text x="83.5" y="290.9">3</text>
<text x="133.6" y="290.9">2</text>
<text x="178.6" y="290.9">1</text>
</g>
<g font-size="4.7" fill="#808080">
<text x="57.7" y="27.7" transform="rotate(-90 57.7 27.7)">0</text>
<text x="64.7" y="27.7" transform="rotate(-90 64.7 27.7)">7.00</text>
<text x="76.7" y="27.7" transform="rotate(-90 76.7 27.7)">19.00</text>
<text x="82.3" y="27.7" transform="rotate(-90 82.3 27.7)">22.00</text>
<text x="100.7" y="27.7" transform="rotate(-90 100.7 27.7)">43.00</text>
<text x="121.7" y="27.7" transform="rotate(-90 121.7 27.7)">64.00</text>
<text x="134.7" y="27.7" transform="rotate(-90 134.7 27.7)">77.00</text>
<text x="159.7" y="27.7" transform="rotate(-90 159.7 27.7)">102.00</text>
<text x="165.3" y="27.7" transform="rotate(-90 165.3 27.7)">105.00</text>
<text x="170.9" y="27.7" transform="rotate(-90 170.9 27.7)">109.00</text>
<text x="179.7" y="35.7" transform="rotate(-45 179.7 35.7)">3.50</text>
<text x="24.4" y="46.8">148.00</text>
<text x="24.4" y="53.8">141.00</text>
<text x="181.7" y="52.7" transform="rotate(-45 181.7 52.7)">6.50</text>
<text x="24.4" y="63.1">131.00</text>
<text x="24.4" y="71.8">123.00</text>
<text x="141.2" y="71.1" transform="rotate(53 141.2 71.1)">12.00</text>
<text x="24.4" y="77.4">118.00</text>
<text x="27" y="119.5">75.00</text>
<text x="27" y="125.1">70.00</text>
<text x="73.1" y="144">13.00</text>
<text x="27" y="155.3">39.50</text>
<text x="27" y="169.5">25.00</text>
<text x="97.6" y="169.2" transform="rotate(-90 97.6 169.2)">19.00</text>
<text x="27" y="174.6">20.50</text>
<text x="29.6" y="187.8">7.00</text>
<text x="36" y="194.8">0</text>
<text x="57.7" y="209.4" transform="rotate(-90 57.7 209.4)">0</text>
<text x="73.7" y="218.4" transform="rotate(-90 73.7 218.4)">16.00</text>
<text x="86.7" y="218.4" transform="rotate(-90 86.7 218.4)">29.00</text>
<text x="121.7" y="218.4" transform="rotate(-90 121.7 218.4)">64.00</text>
<text x="159.7" y="221" transform="rotate(-90 159.7 221)">102.00</text>
</g>
<text font-size="3.9" x="190.9" y="275.5">A4</text>
<g font-size="2">
<text x="20.6" y="234.6">SAUF INDICATION CONTRAIRE:</text>
<text x="20.6" y="237.1">LES COTES SONT EN MILLIMETRES</text>
<text x="20.6" y="239.6">ETAT DE SURFACE:</text>
<text x="54.4" y="234.6">FINITION:</text>
<text x="101.3" y="234.5">CASSER LES</text>
<text x="101.3" y="237">ANGLES VIFS</text>
<text x="132.6" y="236">NE PAS CHANGER L'ECHELLE</text>
<text x="173.3" y="236.2">REVISION</text>
<text x="20.6" y="242.1">TOLERANCES:</text>
<text x="22.2" y="244.6">LINEAIRES:</text>
<text x="22.2" y="247.1">ANGULAIRES:</text>
<text x="34.3" y="252">NOM</text>
<text x="50" y="251.9">SIGNATURE</text>
<text x="67.2" y="251.9">DATE</text>
<text x="120" y="251.9">TITRE:</text>
<text x="20.2" y="256.1">AUTEUR</text>
<text x="20.4" y="260.3">VERIF.</text>
<text x="20.4" y="264.4">APPR.</text>
<text x="20.5" y="268.8">FAB.</text>
<text x="20.7" y="273.1">QUAL.</text>
<text x="75.7" y="272.5">MATERIAU:</text>
<text x="119.6" y="272.5">No. DE PLAN</text>
<text x="75.6" y="285.5">MASSE:</text>
<text x="120.1" y="285.6">ECHELLE:1:1</text>
<text x="164.5" y="285.6">FEUILLE 1 SUR 1</text>
</g>
</svg>
